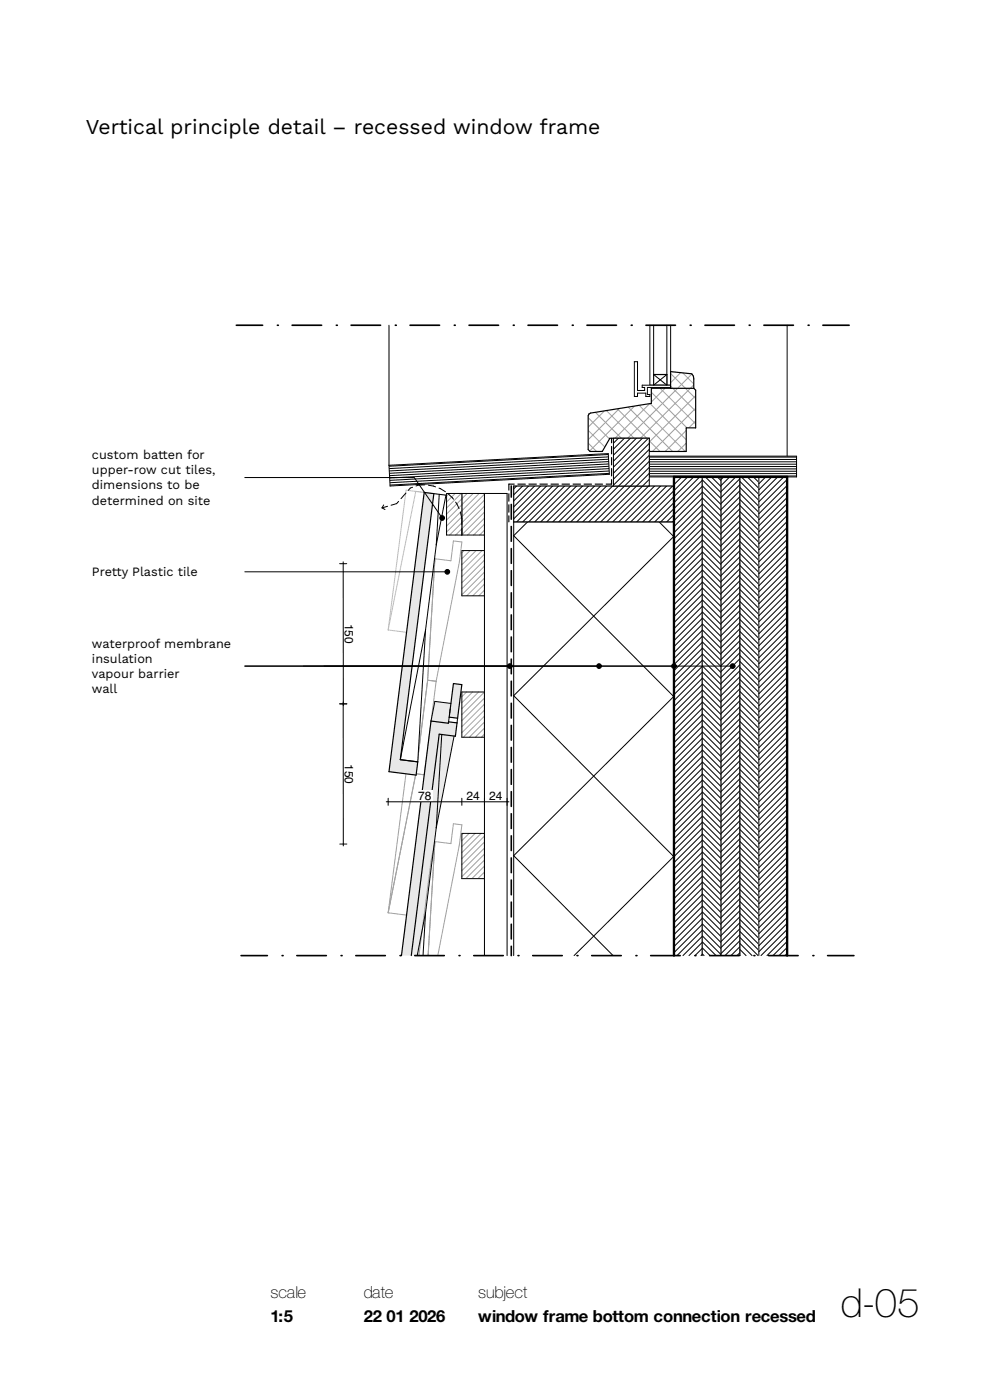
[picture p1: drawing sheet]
<svg xmlns="http://www.w3.org/2000/svg" width="210mm" height="297mm" viewBox="0 0 210 297" stroke-linecap="round" stroke-linejoin="round" font-family="sans-serif">
<path d="M92.9 155.7l3.4 .4-3.8 19.5-2.2 18-.6 9.1h-2.5z" fill-rule="evenodd" fill="#e9ebeb"/>
<path d="M124.9 87.8l.3-.2 13-2v-3.2h9l.4 .4v8h-2v5h-7.9v-2.8h-8.3l-1.6 2.8h-2.6l-.4-.4v-7.2z" fill-rule="evenodd" fill="#fff"/>
<g fill="none" stroke="#99a3a6" stroke-width=".21">
<path d="M124.8 88.6l4.5 4.5M124.8 91.3l3.5 3.5M124.8 94l1.7 1.8M126.3 87.5l5.5 5.5M127.9 95.5l-.2 .3M128.2 87.2l-3.4 3.4M128.6 87.1l5.9 5.9M130.9 86.7l6.3 6.3M131.4 86.7l-6.6 6.6M133.3 86.4l9.4 9.4M134.6 86.1l-9.5 9.6M135.6 86l9.8 9.8"/>
<path d="M137.7 93.5l2.3 2.3M137.8 85.6l-7.3 7.4M137.9 85.6l7.7 7.7M138.2 83.2l7.5 7.6M138.4 82.4l-.2 .2M140 82.4l7.6 7.5M141.1 82.4l-2.9 2.9M142.7 82.4l4.9 4.8M143.7 82.4l-10.6 10.6M145.4 82.4l2.2 2.1M145.6 94l-1.8 1.8M145.6 91.3l-4.5 4.5"/>
<path d="M146.4 82.4l-10.6 10.6M147.6 89.3l-1.5 1.5M147.6 86.6l-9.2 9.2M147.6 83.9l-9.9 9.9"/>
</g>
<path d="M124.9 87.8l.3-.2 13-2v-3.2h9l.4 .4v8h-2v5h-7.9v-2.8h-8.3l-1.6 2.8h-2.6l-.4-.4v-7.2z" fill="none" stroke="#000" stroke-width=".25"/>
<path d="M141.5 69h.8v12.7h-.8z" fill-rule="evenodd" fill="#fff"/>
<path d="M141.5 69v12.7h.8v-12.7" fill="none" stroke="#000" stroke-width=".21"/>
<path d="M137.9 69h.8v12.7h-.8z" fill-rule="evenodd" fill="#fff"/>
<path d="M137.9 69v12.7h.8v-12.7" fill="none" stroke="#000" stroke-width=".21"/>
<path d="M138.7 79.5h2.8v2.2h-2.8z" fill-rule="evenodd" fill="#fff"/>
<path d="M138.7 79.5h2.8v2.2h-2.8z" fill="none" stroke="#000" stroke-width=".25"/>
<path d="M134.6 76.7h.6v6.1h1.5v-.6h-.5v-.5h6.1v.5h-5v1.5h.6v.4h-.9v-.7h-1.8v.7h-.6z" fill-rule="evenodd" fill="#fff"/>
<path d="M134.6 76.7h.6v6.1h1.5v-.6h-.5v-.5h6.1v.5h-5v1.5h.6v.4h-.9v-.7h-1.8v.7h-.6z" fill="none" stroke="#000" stroke-width=".21"/>
<path d="M142.3 78.8l4.4 .5 .4 .5 .1 2.6h-4.9z" fill-rule="evenodd" fill="#fff"/>
<path d="M142.3 79.2l3.1 3.2M144.4 79.1l-2.1 2.1M144.8 79.1l2.4 2.4M146.8 79.3l-3.1 3.1M142.3 81.9l.4 .5M147.2 81.6l-.8 .8" fill="none" stroke="#99a3a6" stroke-width=".21"/>
<path d="M142.3 78.8l4.4 .5 .4 .5 .1 2.6h-4.9z" fill="none" stroke="#000" stroke-width=".25"/>
<path d="M109 110.7h34v92h-34z" fill-rule="evenodd" fill="#fff"/>
<path d="M111.9 110.7l-2.9 2.9 34 34.2M139.8 110.7l3.2 3.2M143 113.8l-34 33.8 34 34.2M143 147.7l-34 33.8 21 21.2M143 181.6l-21.2 21.1M109 202.7v-92h34v92" fill="none" stroke="#000" stroke-width=".21"/>
<path d="M143 101.2h6v101.5h-6z" fill-rule="evenodd" fill="#fff"/>
<g fill="none" stroke="#000" stroke-width=".21">
<path d="M143.3 101.2l-.3 .3M144.6 101.2l-1.6 1.6M145.9 101.2l-2.9 2.9M147.2 101.2l-4.2 4.2M148.4 101.2l-5.4 5.4M149 119.7l-6 6M149 118.5l-6 6M149 117.2l-6 6M149 115.9l-6 6M149 114.6l-6 6M149 113.4l-6 6M149 112.1l-6 6"/>
<path d="M149 110.8l-6 6M149 109.5l-6 6M149 108.3l-6 6M149 107l-6 6M149 105.7l-6 6M149 104.4l-6 6M149 103.2l-6 6M149 101.9l-6 6M149 138.8l-6 6M149 137.5l-6 6M149 136.3l-6 6M149 135l-6 6"/>
<path d="M149 133.7l-6 6M149 132.5l-6 6M149 131.2l-6 6M149 129.9l-6 6M149 128.6l-6 6M149 127.4l-6 6M149 126.1l-6 6M149 124.8l-6 6M149 123.5l-6 6M149 122.3l-6 6M149 121l-6 6M149 159.2l-6 6"/>
<path d="M149 157.9l-6 6M149 156.6l-6 6M149 155.4l-6 6M149 154.1l-6 6M149 152.8l-6 6M149 151.5l-6 6M149 150.3l-6 6M149 149l-6 6M149 147.7l-6 6M149 146.5l-6 6M149 145.2l-6 6M149 143.9l-6 6"/>
<path d="M149 142.6l-6 6M149 141.4l-6 6M149 140.1l-6 6M149 179.5l-6 6M149 178.3l-6 6M149 177l-6 6M149 175.7l-6 6M149 174.5l-6 6M149 173.2l-6 6M149 171.9l-6 6M149 170.6l-6 6M149 169.4l-6 6"/>
<path d="M149 168.1l-6 6M149 166.8l-6 6M149 165.5l-6 6M149 164.3l-6 6M149 163l-6 6M149 161.7l-6 6M149 160.5l-6 6M149 199.9l-2.8 2.8M149 198.6l-4.1 4.1M149 197.4l-5.4 5.3M149 196.1l-6 6M149 194.8l-6 6"/>
<path d="M149 193.5l-6 6M149 192.3l-6 6M149 191l-6 6M149 189.7l-6 6M149 188.5l-6 6M149 187.2l-6 6M149 185.9l-6 6M149 184.6l-6 6M149 183.4l-6 6M149 182.1l-6 6M149 180.8l-6 6M143 202.7v-101.5h6v101.5"/>
<path d="M149 202.5l-.3 .2M149 201.2l-1.6 1.5"/>
</g>
<path d="M149 101.2h4v101.5h-4z" fill-rule="evenodd" fill="#fff"/>
<g fill="none" stroke="#000" stroke-width=".21">
<path d="M149 119.6l4 4M149 118.3l4 4M149 117.1l4 4M149 115.8l4 4M149 114.5l4 4M149 113.2l4 4M149 112l4 4M149 110.7l4 4M149 109.4l4 4M149 108.2l4 4M149 106.9l4 4M149 105.6l4 4"/>
<path d="M149 104.3l4 4M149 103.1l4 4M149 101.8l4 4M149.6 101.2l3.4 3.3M150.9 101.2l2.1 2M152.2 101.2l.8 .8M149 140l4 4M149 138.7l4 4M149 137.4l4 4M149 136.2l4 4M149 134.9l4 4M149 133.6l4 4"/>
<path d="M149 132.3l4 4M149 131.1l4 4M149 129.8l4 4M149 128.5l4 4M149 127.2l4 4M149 126l4 4M149 124.7l4 4M149 123.4l4 4M149 122.2l4 4M149 120.9l4 4M149 159.1l4 4M149 157.8l4 4"/>
<path d="M149 156.5l4 4M149 155.2l4 4M149 154l4 4M149 152.7l4 4M149 151.4l4 4M149 150.2l4 4M149 148.9l4 4M149 147.6l4 4M149 146.3l4 4M149 145.1l4 4M149 143.8l4 4M149 142.5l4 4"/>
<path d="M149 141.2l4 4M149 179.4l4 4M149 178.2l4 4M149 176.9l4 4M149 175.6l4 4M149 174.3l4 4M149 173.1l4 4M149 171.8l4 4M149 170.5l4 4M149 169.2l4 4M149 168l4 4M149 166.7l4 4"/>
<path d="M149 165.4l4 4M149 164.2l4 4M149 162.9l4 4M149 161.6l4 4M149 160.3l4 4M149 199.8l2.9 2.9M149 198.5l4 4M149 197.2l4 4M149 196l4 4M149 194.7l4 4M149 193.4l4 4M149 192.2l4 4"/>
<path d="M149 190.9l4 4M149 189.6l4 4M149 188.3l4 4M149 187.1l4 4M149 185.8l4 4M149 184.5l4 4M149 183.2l4 4M149 182l4 4M149 180.7l4 4M149 202.3l.3 .4M149 201.1l1.6 1.6M149 202.7v-101.5h4v101.5"/>
</g>
<path d="M153 101.2h4v101.5h-4z" fill-rule="evenodd" fill="#fff"/>
<g fill="none" stroke="#000" stroke-width=".21">
<path d="M153.5 101.2l-.5 .5M154.8 101.2l-1.8 1.8M156.1 101.2l-3.1 3.1M157 119.4l-4 4M157 118.1l-4 4M157 116.8l-4 4M157 115.5l-4 4M157 114.3l-4 4M157 113l-4 4M157 111.7l-4 4M157 110.5l-4 4M157 109.2l-4 4"/>
<path d="M157 107.9l-4 4M157 106.6l-4 4M157 105.4l-4 4M157 104.1l-4 4M157 102.8l-4 4M157 101.5l-4 4M157 139.7l-4 4M157 138.5l-4 4M157 137.2l-4 4M157 135.9l-4 4M157 134.6l-4 4M157 133.4l-4 4"/>
<path d="M157 132.1l-4 4M157 130.8l-4 4M157 129.5l-4 4M157 128.3l-4 4M157 127l-4 4M157 125.7l-4 4M157 124.5l-4 4M157 123.2l-4 4M157 121.9l-4 4M157 120.6l-4 4M157 158.8l-4 4M157 157.5l-4 4"/>
<path d="M157 156.3l-4 4M157 155l-4 4M157 153.7l-4 4M157 152.5l-4 4M157 151.2l-4 4M157 149.9l-4 4M157 148.6l-4 4M157 147.4l-4 4M157 146.1l-4 4M157 144.8l-4 4M157 143.5l-4 4M157 142.3l-4 4"/>
<path d="M157 141l-4 4M157 179.2l-4 4M157 177.9l-4 4M157 176.6l-4 4M157 175.4l-4 4M157 174.1l-4 4M157 172.8l-4 4M157 171.5l-4 4M157 170.3l-4 4M157 169l-4 4M157 167.7l-4 4M157 166.5l-4 4"/>
<path d="M157 165.2l-4 4M157 163.9l-4 4M157 162.6l-4 4M157 161.4l-4 4M157 160.1l-4 4M157 199.5l-3.2 3.2M157 198.3l-4 4M157 197l-4 4M157 195.7l-4 4M157 194.5l-4 4M157 193.2l-4 4M157 191.9l-4 4"/>
<path d="M157 190.6l-4 4M157 189.4l-4 4M157 188.1l-4 4M157 186.8l-4 4M157 185.5l-4 4M157 184.3l-4 4M157 183l-4 4M157 181.7l-4 4M157 180.5l-4 4M153 202.7v-101.5h4v101.5M157 202.1l-.7 .6M157 200.8l-1.9 1.9"/>
</g>
<path d="M157 101.2h4v101.5h-4z" fill-rule="evenodd" fill="#fff"/>
<g fill="none" stroke="#000" stroke-width=".21">
<path d="M157 120l4 4M157 118.7l4 4M157 117.4l4 4M157 116.2l4 4M157 114.9l4 4M157 113.6l4 4M157 112.3l4 4M157 111.1l4 4M157 109.8l4 4M157 108.5l4 4M157 107.2l4 4M157 106l4 4"/>
<path d="M157 104.7l4 4M157 103.4l4 4M157 102.2l4 4M157.3 101.2l3.7 3.7M158.5 101.2l2.5 2.4M159.8 101.2l1.2 1.1M157 139.1l4 4M157 137.8l4 4M157 136.5l4 4M157 135.2l4 4M157 134l4 4M157 132.7l4 4"/>
<path d="M157 131.4l4 4M157 130.2l4 4M157 128.9l4 4M157 127.6l4 4M157 126.3l4 4M157 125.1l4 4M157 123.8l4 4M157 122.5l4 4M157 121.2l4 4M157 159.4l4 4M157 158.2l4 4M157 156.9l4 4"/>
<path d="M157 155.6l4 4M157 154.3l4 4M157 153.1l4 4M157 151.8l4 4M157 150.5l4 4M157 149.2l4 4M157 148l4 4M157 146.7l4 4M157 145.4l4 4M157 144.2l4 4M157 142.9l4 4M157 141.6l4 4"/>
<path d="M157 140.3l4 4M157 179.8l4 4M157 178.5l4 4M157 177.2l4 4M157 176l4 4M157 174.7l4 4M157 173.4l4 4M157 172.2l4 4M157 170.9l4 4M157 169.6l4 4M157 168.3l4 4M157 167.1l4 4"/>
<path d="M157 165.8l4 4M157 164.5l4 4M157 163.2l4 4M157 162l4 4M157 160.7l4 4M157 198.9l3.8 3.8M157 197.6l4 4M157 196.3l4 4M157 195.1l4 4M157 193.8l4 4M157 192.5l4 4M157 191.2l4 4"/>
<path d="M157 190l4 4M157 188.7l4 4M157 187.4l4 4M157 186.2l4 4M157 184.9l4 4M157 183.6l4 4M157 182.3l4 4M157 181.1l4 4M157 202.7v-101.5h4v101.5M157 201.4l1.3 1.3M157 200.2l2.5 2.5"/>
</g>
<path d="M161 101.2h6v101.5h-6z" fill-rule="evenodd" fill="#fff"/>
<g fill="none" stroke="#000" stroke-width=".21">
<path d="M161.2 101.2l-.2 .2M162.4 101.2l-1.4 1.4M163.7 101.2l-2.7 2.7M165 101.2l-4 4M166.2 101.2l-5.2 5.3M167 119.5l-6 6M167 118.3l-6 6M167 117l-6 6M167 115.7l-6 6M167 114.5l-6 6M167 113.2l-6 6M167 111.9l-6 6"/>
<path d="M167 110.6l-6 6M167 109.4l-6 6M167 108.1l-6 6M167 106.8l-6 6M167 105.5l-6 6M167 104.3l-6 6M167 103l-6 6M167 101.7l-6 6M167 139.9l-6 6M167 138.6l-6 6M167 137.4l-6 6M167 136.1l-6 6"/>
<path d="M167 134.8l-6 6M167 133.5l-6 6M167 132.3l-6 6M167 131l-6 6M167 129.7l-6 6M167 128.5l-6 6M167 127.2l-6 6M167 125.9l-6 6M167 124.6l-6 6M167 123.4l-6 6M167 122.1l-6 6M167 120.8l-6 6"/>
<path d="M167 159l-6 6M167 157.7l-6 6M167 156.5l-6 6M167 155.2l-6 6M167 153.9l-6 6M167 152.6l-6 6M167 151.4l-6 6M167 150.1l-6 6M167 148.8l-6 6M167 147.5l-6 6M167 146.3l-6 6M167 145l-6 6"/>
<path d="M167 143.7l-6 6M167 142.5l-6 6M167 141.2l-6 6M167 179.4l-6 6M167 178.1l-6 6M167 176.8l-6 6M167 175.5l-6 6M167 174.3l-6 6M167 173l-6 6M167 171.7l-6 6M167 170.5l-6 6M167 169.2l-6 6"/>
<path d="M167 167.9l-6 6M167 166.6l-6 6M167 165.4l-6 6M167 164.1l-6 6M167 162.8l-6 6M167 161.5l-6 6M167 160.3l-6 6M167 199.7l-3 3M167 198.5l-4.3 4.2M167 197.2l-5.6 5.5M167 195.9l-6 6M167 194.6l-6 6"/>
<path d="M167 193.4l-6 6M167 192.1l-6 6M167 190.8l-6 6M167 189.5l-6 6M167 188.3l-6 6M167 187l-6 6M167 185.7l-6 6M167 184.5l-6 6M167 183.2l-6 6M167 181.9l-6 6M167 180.6l-6 6M161 202.7v-101.5h6v101.5"/>
<path d="M167 202.3l-.5 .4M167 201l-1.8 1.7"/>
</g>
<path d="M109 103.1h34v7.6h-34z" fill-rule="evenodd" fill="#fff"/>
<g fill="none" stroke="#000" stroke-width=".21">
<path d="M109.6 103.1l-.6 .6M110.9 103.1l-1.9 1.9M112.1 103.1l-3.1 3.2M113.4 103.1l-4.4 4.4M114.7 103.1l-5.7 5.7M115.9 103.1l-6.9 7M117.2 103.1l-7.6 7.6M118.5 103.1l-7.6 7.6M119.8 103.1l-7.6 7.6M121 103.1l-7.6 7.6M122.3 103.1l-7.6 7.6M123.6 103.1l-7.6 7.6"/>
<path d="M124.9 103.1l-7.6 7.6M126.1 103.1l-7.6 7.6M127.4 103.1l-7.6 7.6M128.7 103.1l-7.6 7.6M129.9 103.1l-7.6 7.6M131.2 103.1l-7.6 7.6M132.5 103.1l-7.6 7.6M133.8 103.1l-7.6 7.6M135 103.1l-7.6 7.6M136.3 103.1l-7.6 7.6M137.6 103.1l-7.6 7.6M138.9 103.1l-7.6 7.6"/>
<path d="M140.1 103.1l-7.6 7.6M141.4 103.1l-7.6 7.6M142.7 103.1l-7.6 7.6M143 110.4l-.3 .3M143 109.2l-1.6 1.5M143 107.9l-2.8 2.8M143 106.6l-4.1 4.1M143 105.4l-5.4 5.3M143 104.1l-6.7 6.6"/>
</g>
<path d="M109 103.1h34v7.6h-34z" fill="none" stroke="#000" stroke-width=".25"/>
<path d="M137.7 96.8h31.3v4.4h-31.3z" fill-rule="evenodd" fill="#fff"/>
<path d="M137.7 100h31.3M137.7 99.5h31.3M137.7 99h31.3M137.7 98.5h31.3M137.7 98h31.3M137.7 97.5h31.3M137.7 97h31.3M137.7 96.8h31.3v4.4h-31.3zM137.7 101h31.3M137.7 100.5h31.3" fill="none" stroke="#000" stroke-width=".21"/>
<path d="M82.5 98.7l46.5-2.5 .3 4.4-46.6 2.5z" fill-rule="evenodd" fill="#fff"/>
<path d="M82.5 98.7l46.5-2.5 .3 4.4-46.6 2.5zM129 96.4l-46.5 2.5M129.1 96.9l-46.6 2.5M129.1 97.4l-46.5 2.5M129.1 97.9l-46.5 2.5M129.1 98.4l-46.5 2.5M129.2 98.9l-46.5 2.5M129.2 99.4l-46.5 2.5M129.2 99.9l-46.5 2.5M129.3 100.4l-46.6 2.5" fill="none" stroke="#000" stroke-width=".21"/>
<path d="M130.1 93h7.6v10.1h-7.6z" fill-rule="evenodd" fill="#fff"/>
<g fill="none" stroke="#000" stroke-width=".21">
<path d="M130.1 93h7.6v10.1h-7.6zM131.2 93l-1.1 1M132.4 93l-2.3 2.3M133.7 93l-3.6 3.6M135 93l-4.9 4.8M136.3 93l-6.2 6.1M137.5 93l-7.4 7.4M137.7 99.1l-3.9 4M137.7 97.9l-5.2 5.2M137.7 96.6l-6.5 6.5M137.7 95.3l-7.6 7.6M137.7 94l-7.6 7.6"/>
<path d="M137.7 103l-.1 .1M137.7 101.7l-1.4 1.4M137.7 100.4l-2.7 2.7"/>
</g>
<path d="M98 116.8h4.8v9.6h-4.8z" fill-rule="evenodd" fill="#fff"/>
<path d="M98.4 116.8l-.4 .5M99.7 116.8l-1.7 1.7M101 116.8l-3 3M102.2 116.8l-4.2 4.3M102.8 118.8l-4.8 4.8M102.8 117.6l-4.8 4.8M102.8 125.2l-1.2 1.2M102.8 123.9l-2.5 2.5M102.8 122.6l-3.8 3.8M102.8 121.4l-4.8 4.8M102.8 120.1l-4.8 4.8" fill="none" stroke="#99a3a6" stroke-width=".21"/>
<path d="M98 116.8h4.8v9.6h-4.8z" fill="none" stroke="#000" stroke-width=".21"/>
<path d="M98 104.7h4.8v8.8h-4.8z" fill-rule="evenodd" fill="#fff"/>
<path d="M99.1 104.7l-1.1 1.1M100.4 104.7l-2.4 2.4M101.6 104.7l-3.6 3.7M102.8 112.5l-1.1 1M102.8 111.2l-2.3 2.3M102.8 109.9l-3.6 3.6M102.8 108.6l-4.8 4.8M102.8 107.4l-4.8 4.8M102.8 106.1l-4.8 4.8M102.8 104.8l-4.8 4.8" fill="none" stroke="#99a3a6" stroke-width=".21"/>
<path d="M98 104.7h4.8v8.8h-4.8z" fill="none" stroke="#000" stroke-width=".21"/>
<path d="M98 146.8h4.8v9.6h-4.8z" fill-rule="evenodd" fill="#fff"/>
<path d="M99 146.8l-1 1M100.3 146.8l-2.3 2.3M101.5 146.8l-3.5 3.6M102.8 155.7l-.7 .7M102.8 154.5l-2 1.9M102.8 153.2l-3.2 3.2M102.8 151.9l-4.5 4.5M102.8 150.6l-4.8 4.8M102.8 149.4l-4.8 4.8M102.8 148.1l-4.8 4.8M102.8 146.8l-4.8 4.8" fill="none" stroke="#99a3a6" stroke-width=".21"/>
<path d="M98 146.8h4.8v9.6h-4.8z" fill="none" stroke="#000" stroke-width=".21"/>
<path d="M98 176.8h4.8v9.6h-4.8z" fill-rule="evenodd" fill="#fff"/>
<path d="M98.3 176.8l-.3 .3M99.5 176.8l-1.5 1.6M100.8 176.8l-2.8 2.8M102.1 176.8l-4.1 4.1M102.8 179.9l-4.8 4.8M102.8 178.7l-4.8 4.8M102.8 177.4l-4.8 4.8M102.8 186.3l-.1 .1M102.8 185l-1.4 1.4M102.8 183.7l-2.7 2.7M102.8 182.5l-4 3.9M102.8 181.2l-4.8 4.8" fill="none" stroke="#99a3a6" stroke-width=".21"/>
<path d="M98 176.8h4.8v9.6h-4.8z" fill="none" stroke="#000" stroke-width=".21"/>
<path d="M94.7 104.7h3.3v8.8h-3.3z" fill-rule="evenodd" fill="#fff"/>
<path d="M95.3 104.7l-.6 .5M96.5 104.7l-1.8 1.8M97.8 104.7l-3.1 3.1M98 113.4l-.1 .1M98 112.2l-1.4 1.3M98 110.9l-2.6 2.6M98 109.6l-3.3 3.3M98 108.4l-3.3 3.2M98 107.1l-3.3 3.2M98 105.8l-3.3 3.3" fill="none" stroke="#99a3a6" stroke-width=".21"/>
<path d="M94.7 104.7h3.3v8.8h-3.3z" fill="none" stroke="#000" stroke-width=".21"/>
<path d="M102.8 104.7h4.8v98h-4.8z" fill-rule="evenodd" fill="#fff"/>
<path d="M102.8 202.7v-98h4.8v98" fill="none" stroke="#000" stroke-width=".21"/>
<!-- layer: 00 tegels -->
<path d="M92.3 118.5l3.3 .5 .6-4.2 1.8 .2-.6 4.2-4.9 25.3-2.5 19.9-1.7 30-6-.8 9.1-70.8z" fill-rule="evenodd" fill="#fff"/>
<path d="M92.3 118.5l3.3 .5 .6-4.2 1.8 .2-.6 4.2-4.9 25.3M92.3 118.5l-1.6 25.8M92.3 118.5l-.9 4.3-9.1 70.8M90.7 144.3l1.8 .2M90.7 144.3l-2.5 19.8M92.5 144.5l-2.5 19.9M88.2 164.1l1.8 .3M88.2 164.1l-5.9 29.5M90 164.4l-1.7 30-6-.8" fill="none" stroke="#99a3a6" stroke-width=".21"/>
<path d="M92.3 178.5l3.3 .5 .6-4.2 1.8 .2-.6 4.2-4.5 23.5h-4l2.5-19.9z" fill-rule="evenodd" fill="#fff"/>
<path d="M92.3 178.5l3.3 .5 .6-4.2 1.8 .2-.6 4.2-4.5 23.5M92.3 178.5l-1.5 24.2M92.3 178.5l-.9 4.3-2.5 19.9" fill="none" stroke="#99a3a6" stroke-width=".21"/>
<!-- layer: 22 NC Binnenwanden -->
<path d="M82.5 69v29.7M138.7 79.5l2.8 2.2M141.5 79.5l-2.8 2.2M167 69v27.8" fill="none" stroke="#000" stroke-width=".21"/>
<g fill="none" stroke="#000" stroke-width=".35">
<path d="M108.5 103.1v2.4M108.5 107v3.1M108.5 111.7v3.1M108.5 116.4v3.1M108.5 121.1v3.1M108.5 125.8v3.1M108.5 130.4v3.2M108.5 135.1v3.2M108.5 139.8v3.1M108.5 144.5v3.1M108.5 149.2v3.1M108.5 153.9v3.1"/>
<path d="M108.5 158.6v3.1M108.5 163.3v3.1M108.5 167.9v3.2M108.5 172.6v3.2M108.5 177.3v3.1M108.5 182v3.1M108.5 186.7v3.1M108.5 191.4v3.1M108.5 196.1v3.1M108.5 200.8v1.9"/>
</g>
<!-- layer: 22 NC Binnenwanden -->
<path d="M88.2 104.2l-5.9 29.4M90 104.5h.1M94.6 105l-8.5-1-3.8 29.6M82.3 133.6l3.9 .5" fill="none" stroke="#bbc1c4" stroke-width=".21"/>
<g fill="none" stroke="#000" stroke-width=".25">
<path d="M129.7 93v.9M129.7 94.7v1.6M129.7 97.1v1.5M129.7 99.4v1.6M107.9 104.8v1.5M107.9 107.1v1.6M107.9 109.4v1.3M109.1 102.7h-1.2v1.3M109.9 102.7h1.5M112.2 102.7h1.6M114.5 102.7h1.6M116.9 102.7h1.5"/>
<path d="M119.2 102.7h1.6M121.6 102.7h1.5M123.9 102.7h1.6M126.2 102.7h1.6M129.7 101.7v1h-1.1"/>
</g>
<!-- layer: 22 NC Binnenwanden -->
<path d="M143 202.7v-101.5h24v101.5" fill="none" stroke="#000" stroke-width=".5"/>
<g fill="none" stroke="#000" stroke-width=".21">
<path d="M81 107.7l.7 .4M81.4 107.1l-.4 .6M82.2 107.4l-1.2 .3M84.6 106.4l-.5 .4-1.1 .4M86.1 104.6l-1 1.2M87.5 103.4l-.5 .1-.4 .5M90.1 102.9h-1.4l-.4 .2M90.9 102.9l1.5 .4M93.1 103.6l1.4 .7M95.1 104.8l1.1 1.1M96.6 106.5l.8 1.4M97.7 108.6l.3 1.4v1.3"/>
<path d="M98 112.1v1.3"/>
</g>
<path d="M72.8 119.2v60.3M73.5 119.6h-1.5M72.8 148.9v.4M73.6 149.3h-1.6M73.6 179.1h-1.5" fill="none" stroke="#000" stroke-width=".21"/>
<!-- layer: 00 tegels -->
<path d="M92 104.7l2.6 .3-1.9 10-2.4 18.6-1.7 28-3.7-.4z" fill-rule="evenodd" fill="#fff"/>
<path d="M90 104.5l2 .2-7.1 56.5 3.7 .4-.3 2.8-5.8-.7z" fill-rule="evenodd" fill="#e6e8e9"/>
<path d="M90 104.5l2 .2-7.1 56.5 3.7 .4-.3 2.8-5.8-.7z" fill="none" stroke="#000" stroke-width=".25"/>
<path d="M92.1 104.7l2.5 .3-2.1 10.6M92.5 115.6l-2.2 18M93.2 104.9l-.7 10.7M90.3 133.6l-1.7 28-3.7-.4z" fill="none" stroke="#000" stroke-width=".21"/>
<path d="M92.2 148.8l3.4 .4-.5 4.2-3.7-.4z" fill-rule="evenodd" fill="#e9ebeb"/>
<!-- layer: 00 tegels -->
<path d="M91.4 153l3.7 .4 .1-.3 1.7 .3-.3 2.8-3.4-.4-6 46.9h-2z" fill-rule="evenodd" fill="#e6e8e9"/>
<path d="M85.2 202.7l6.2-49.7 3.7 .4 .1-.3 1.7 .3-.3 2.8-3.4-.4-6 46.9" fill="none" stroke="#000" stroke-width=".25"/>
<path d="M96.2 145l1.8 .2-.9 7.2-1.8-.3z" fill-rule="evenodd" fill="#e6e8e9"/>
<path d="M96.2 145l1.8 .2-.9 7.2-1.8-.3z" fill="none" stroke="#000" stroke-width=".25"/>
<!-- layer: 22 NC Binnenwanden -->
<g fill="none" stroke="#000" stroke-width=".21">
<path d="M51.9 101.3h36l5.6 8.2M51.9 121.3h42.5M51.9 141.3h103M95.3 152.1l-.1 1M97.1 152.4l-.2 1"/>
<circle cx="93.8" cy="109.9" r=".5"/>
<circle cx="94.9" cy="121.3" r=".5"/>
<circle cx="108.1" cy="141.3" r=".5"/>
<circle cx="127.1" cy="141.3" r=".5"/>
<circle cx="143" cy="141.3" r=".5"/>
<circle cx="155.4" cy="141.3" r=".5"/>
</g>
<!-- layer: 00 tegels -->
<path d="M93.7 155.8l-1.2 19.8M95.5 150.4l-.1 .9M95.6 149.2l-3.4-.4-.8 4.2M96.3 156.1l-3.8 19.5M92.5 175.6l-2.2 18M90.3 193.6l-.6 9.1M90.3 193.6l-1.8 9.1" fill="none" stroke="#000" stroke-width=".21"/>
<!-- layer: 22 NC Binnenwanden -->
<g fill="#000">
<circle cx="93.8" cy="109.9" r=".5"/>
<circle cx="94.9" cy="121.3" r=".5"/>
<circle cx="108.1" cy="141.3" r=".5"/>
<circle cx="127.1" cy="141.3" r=".5"/>
<circle cx="143" cy="141.3" r=".5"/>
<circle cx="155.4" cy="141.3" r=".5"/>
</g>
<g fill="#fff">
<path d="M98.6 167.6h3.6v2.5h-3.6z" fill-rule="evenodd"/>
<path d="M88.4 167.6h3.5v2.5h-3.5z" fill-rule="evenodd"/>
<path d="M103.4 167.6h3.6v2.5h-3.6z" fill-rule="evenodd"/>
</g>
<path d="M81.9 170.1h26.1M82.3 169.3v1.5M98 169.3v1.5M102.8 169.3v1.5M107.6 169.3v1.5" fill="none" stroke="#000" stroke-width=".21"/>
<g fill="none" stroke="#000" stroke-width=".35">
<path d="M50.1 69h5.6M62 69h6.2M74.5 69h6.2M87 69h6.2M99.5 69h6.2M112 69h6.3M124.5 69h6.3M137 69h6.3M149.5 69h6.3M162 69h6.3M174.5 69h5.6M51.1 202.7h5.6"/>
<path d="M63 202.7h6.2M75.5 202.7h6.2M88 202.7h6.2M100.5 202.7h6.3M113 202.7h6.3M125.5 202.7h6.3M138 202.7h6.3M150.5 202.7h6.3M163 202.7h6.3M175.6 202.7h5.5"/>
</g>
<g fill="#000">
<circle cx="58.8" cy="69" r=".18"/>
<circle cx="71.3" cy="69" r=".18"/>
<circle cx="83.9" cy="69" r=".18"/>
<circle cx="96.4" cy="69" r=".18"/>
<circle cx="108.9" cy="69" r=".18"/>
<circle cx="121.4" cy="69" r=".18"/>
<circle cx="133.9" cy="69" r=".18"/>
<circle cx="146.4" cy="69" r=".18"/>
<circle cx="158.9" cy="69" r=".18"/>
<circle cx="171.4" cy="69" r=".18"/>
<circle cx="59.8" cy="202.7" r=".18"/>
<circle cx="72.3" cy="202.7" r=".18"/>
<circle cx="84.9" cy="202.7" r=".18"/>
<circle cx="97.4" cy="202.7" r=".18"/>
<circle cx="109.9" cy="202.7" r=".18"/>
<circle cx="122.4" cy="202.7" r=".18"/>
<circle cx="134.9" cy="202.7" r=".18"/>
<circle cx="147.4" cy="202.7" r=".18"/>
<circle cx="159.9" cy="202.7" r=".18"/>
<circle cx="172.4" cy="202.7" r=".18"/>
</g>
<text font-size="8.5" x="178.4" y="279.4">d-05</text>
<text font-size="4.5" x="18.2" y="28.4">Vertical principle detail – recessed window frame</text>
<g font-size="3.5">
<text x="57.4" y="275.4">scale</text>
<text x="77.2" y="275.4">date</text>
<text x="101.4" y="275.4">subject</text>
<text x="57.4" y="280.4">1:5</text>
<text x="77.2" y="280.4">22</text>
<text x="82" y="280.4">01</text>
<text x="86.8" y="280.4">2026</text>
<text x="101.4" y="280.4">window frame bottom connection recessed</text>
</g>
<g font-size="2.7">
<text x="19.5" y="97.4">custom batten for</text>
<text x="19.5" y="100.6">upper-row cut tiles,</text>
<text x="19.5" y="103.8">dimensions to be</text>
<text x="19.5" y="107">determined on site</text>
<text x="19.5" y="122.2">Pretty Plastic tile</text>
<text x="19.5" y="137.4">waterproof membrane</text>
<text x="19.5" y="140.6">insulation</text>
<text x="19.5" y="143.8">vapour barrier</text>
<text x="19.5" y="147">wall</text>
</g>
<g font-size="2.5">
<text x="73.2" y="132.3" transform="rotate(90 73.2 132.3)">150</text>
<text x="73.2" y="162.1" transform="rotate(90 73.2 162.1)">150</text>
<text x="88.7" y="169.7">78</text>
<text x="99" y="169.7">24</text>
<text x="103.8" y="169.7">24</text>
</g>
</svg>
